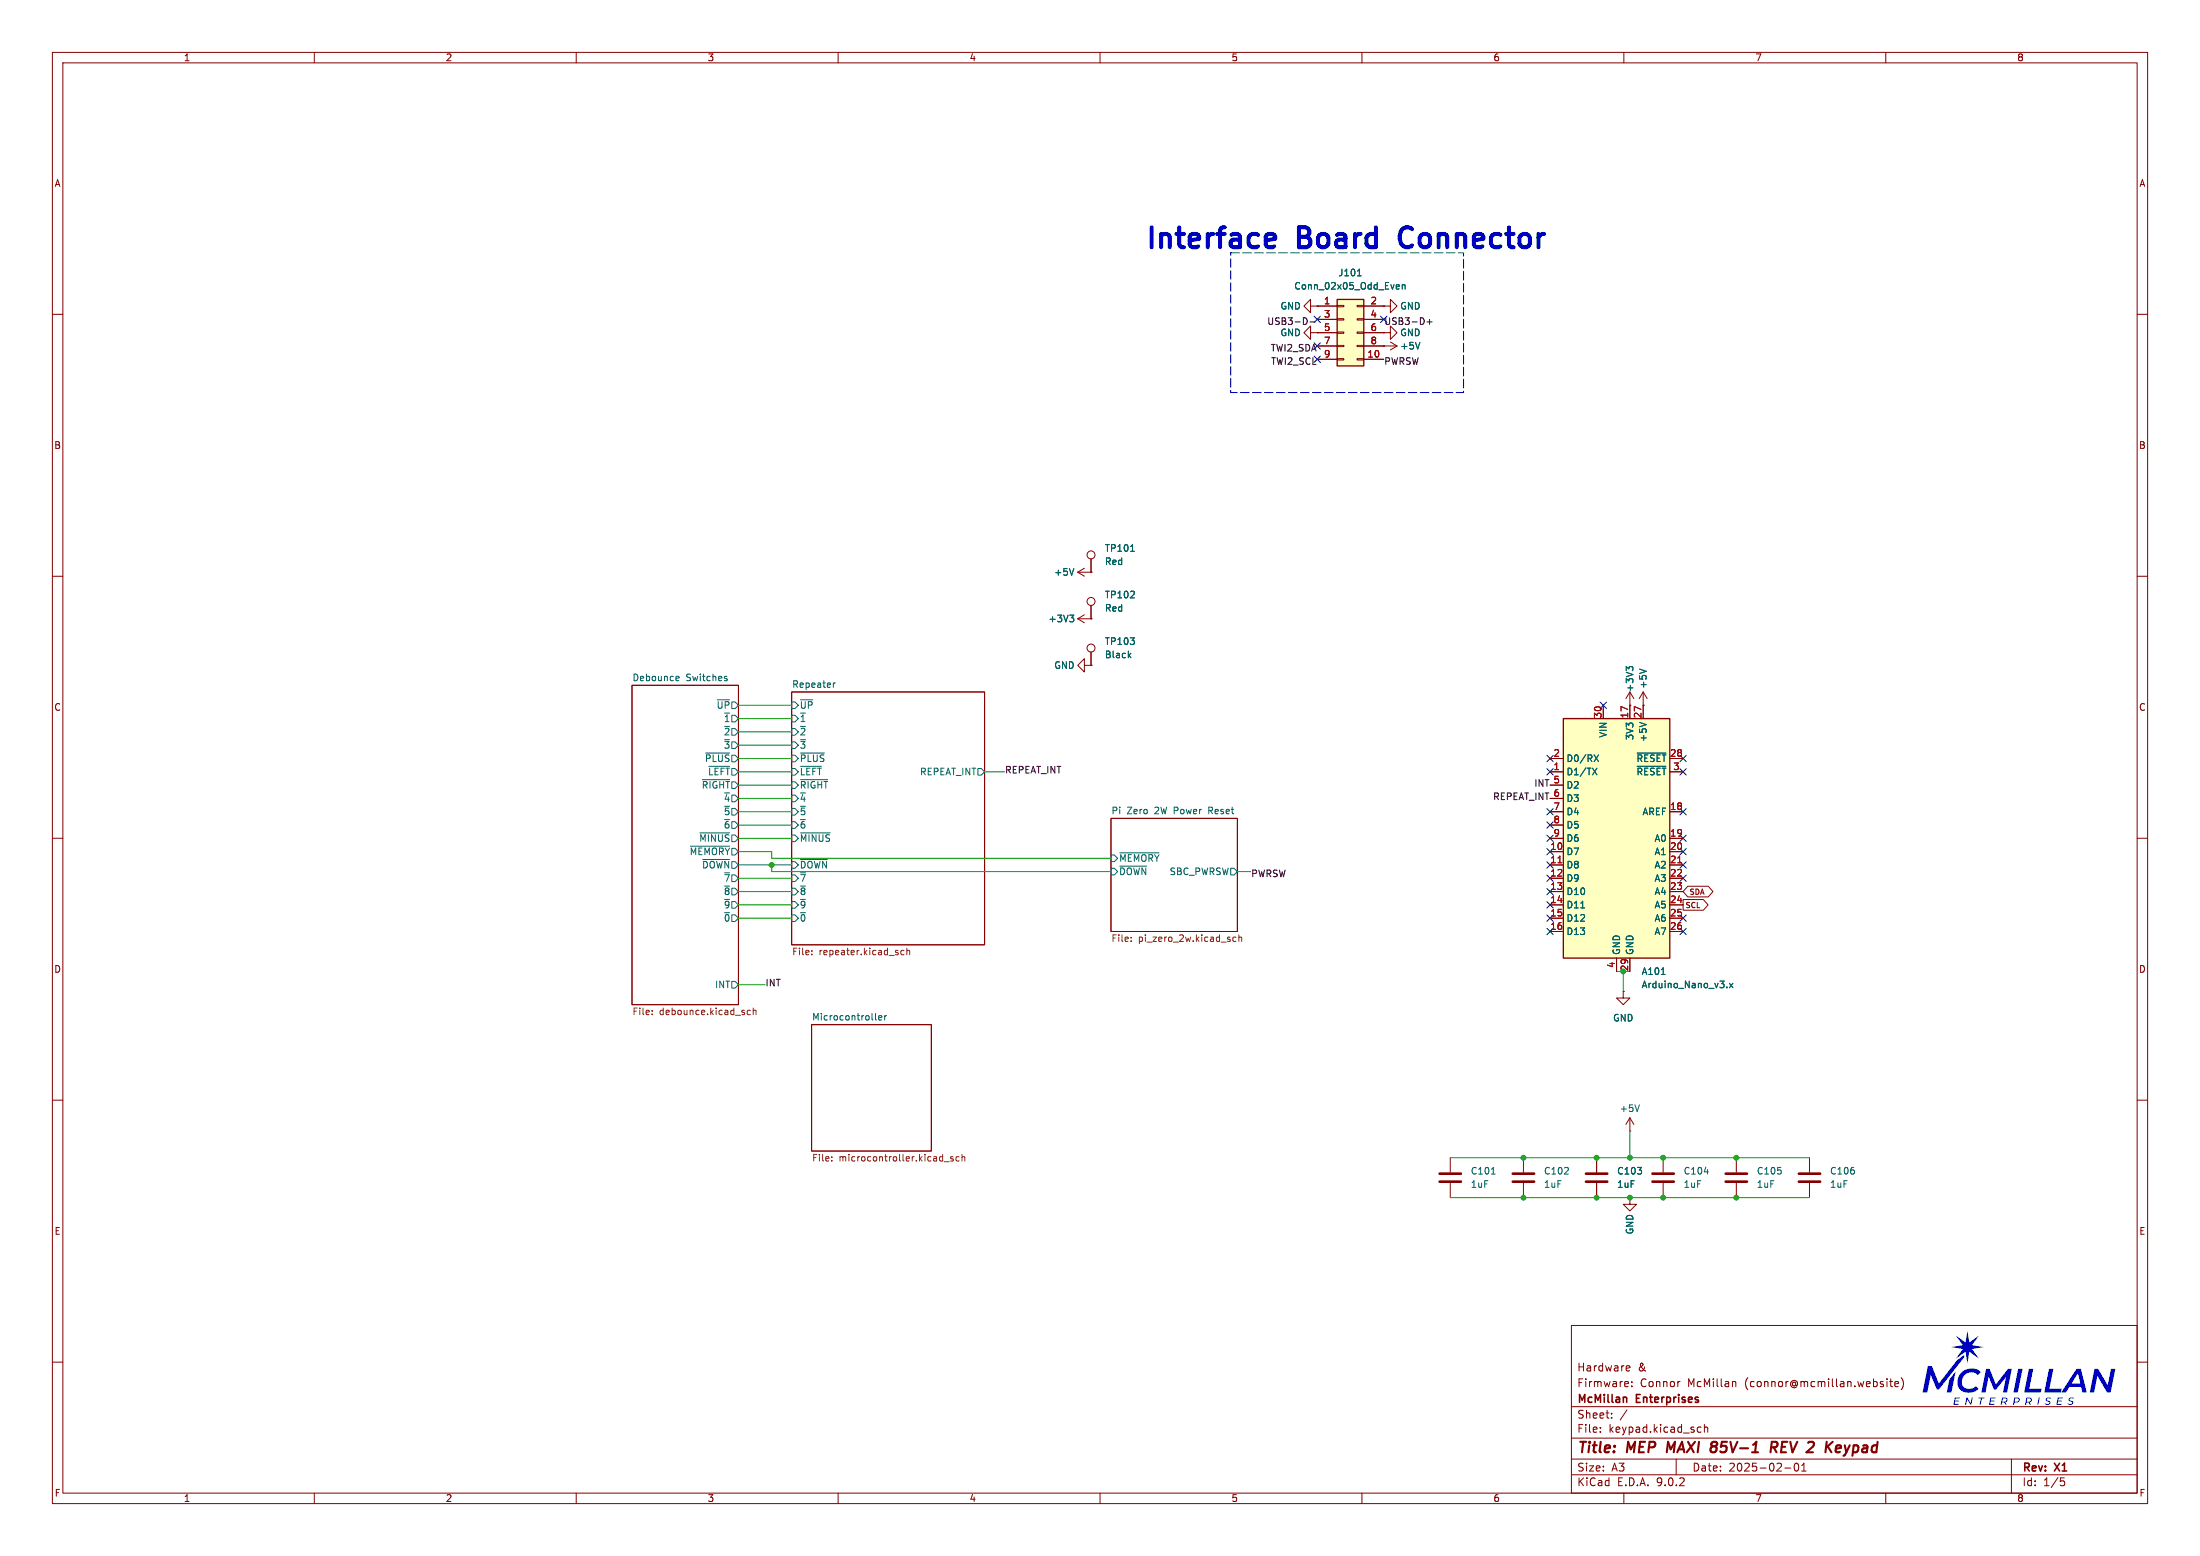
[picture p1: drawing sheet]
<svg xmlns="http://www.w3.org/2000/svg" width="420mm" height="297mm" viewBox="0 0 420 297" stroke-linecap="round" stroke-linejoin="round" font-family="sans-serif">
<g fill="none" stroke="#840000" stroke-width=".19">
<path d="M10 10h400v277h-400zM12 12h396v273h-396zM60 10v2M110 10v2M160 10v2M210 10v2M260 10v2M310 10v2M360 10v2M10 60h2M264.2 66h.1M264.2 66h2.5"/>
<path d="M265.4 65.3l1.3 .7M266.7 66l-1.3 .8M408 60h2M10 110h2M205.7 118.1l1.3 .8M205.7 118.1h2.6M205.7 109.2l1.3 .8M205.7 109.2h2.6M207 117.3l-1.3 .8M207 108.5l-1.3 .7M208.3 118.1h.1M208.3 109.2h.1"/>
<path d="M208.3 106.7v2.5M208.3 115.6v2.5M408 110h2M120.6 130.8h20.4v61h-20.4zM151.1 132.1h36.9v48.2h-36.9zM207 127v-1.3l-1.3 1.3 1.3 1.3v-1.3h1.3M208.3 127h.1M208.3 124.5v2.5M311.1 134.6h.1M311.1 132.1v2.5M311.1 132.1l-.7 1.3M311.1 132.1l.8 1.3"/>
<path d="M313.7 134.6h.1M313.7 132.1l-.8 1.3M313.7 132.1l.8 1.3M313.7 132.1v2.5M10 160h2M212.1 156.2h24.1v21.6h-24.1zM408 160h2M154.9 195.6h22.9v24.1h-22.9zM10 210h2M408 210h2M290.8 221v2.8M290.8 225.8v2.8"/>
<path d="M311.1 228.6v1.3h1.3l-1.3 1.2-1.2-1.2h1.2M311.1 228.6h.1M317.5 221v2.8M317.5 225.8v2.8M331.5 221v2.8M331.5 225.8v2.8M300 253h108v32h-108zM10 260h2M300 278.5h108M300 274.5h108M300 268.5h108M305.5 273.2v.2"/>
<path d="M305.5 272.5v.1M307.7 270.5v.2M307.7 269.8v.1M310.6 269.1l-1.3 1.9M310.7 260.7l.4 .1 .1 .2-.8 .2M310.8 263.8l.1 .2-.7 .2M311.1 261.6l-.4 .1M311.5 264.5v.2M311.5 263.8v.1M320 278.5v3M320.6 263.7h.1M324.2 273.3h.5"/>
<path d="M324.2 272.5h.5M325.4 272.5l.2-.1 .3 .1 .1 .9M325.4 271.9v1.5M330.9 263.7h.3l.2 .2v.8M342.7 279.4l.2-.1a.8 .8 0 0 1 .5 .7 .8 .8 0 0 1-.5 .8l-.2-.2-.2-.4zM343.9 279.7l.5-.4v1.5M360.2 263.2v.1M360.2 263.7v1M360.7 263.7h.6M360.9 263.2v1.3l.4 .2M361.7 264.2l.7-.2v-.2l-.5-.1-.2 .2 .1 .7h.6M362.9 263a1.72 1.72 0 0 1 0 2.3"/>
<path d="M384 278.5v6.5M408 260h2M60 285v2M110 285v2M160 285v2M210 285v2M260 285v2M300 281.5h108M310 285v2M340.7 280.2h1.2M343.9 280.8h.9M360 285v2"/>
<path d="M393.4 282.1h.7M393.5 282.7h.4l.3 .2-.2 .6-.5 .1"/>
<circle cx="208.3" cy="114.8" r=".76"/>
<circle cx="208.3" cy="105.9" r=".76"/>
<circle cx="208.3" cy="123.7" r=".76"/>
</g>
<path d="M318.4 275.2l-.2 2M327 276.1h.4M327.1 275.2h.4M327.4 276.1l.2 .1M327.5 277l-.3 .2M327.6 276l-.2 .1M338.1 276.3h.8a.55 .55 0 0 0 .4-.5 .55 .55 0 0 0-.3-.6h-.7l-.3 2M338.6 276.3l.5 .9M350.8 275.9l.6 .1v.3l-.9 .2M351.3 277.1l-.6 .1" fill="none" stroke="#840000" stroke-width=".4"/>
<path d="M310.3 266.7l.2 .2v.8" fill="none" stroke="#840000" stroke-width=".3"/>
<g fill="none" stroke="#006464" stroke-width=".19">
<path d="M271.1 65.3l-.5 1.3M204.2 117.4h.8l-.4 .5M204.7 117.9l.3 .2v.3l-.3 .3M205 108.5l-.4 1.3M215.8 105.2h.8M129.2 129.1h.4v.3l-.6 .1M129.6 129.9h-.4M136.9 133.6h2.4M138.5 129.5l.3 .1v.2l-.4 .1M138.5 129.1h.3M151.1 136.5h.7l.6 .7-.6 .6h-.7zM151.1 139.1h.7l.6 .6-.6 .6h-.7z"/>
<path d="M151.1 134h.7l.6 .6-.6 .7h-.7zM152.8 133.6h2.4M159.1 130.4v.8M159.5 130.4l-.4 .2M215.5 125.1l.4 .4M215.9 124.7l-.5 .5M310.9 127.7l-.4-.5v.8M310.9 127.5l.3-.3h.3l.2 .3M313 127.7l1.3 .4M133.6 159h5.7M134.1 148.8h5.2M134.7 143.7h4.6"/>
<path d="M135.3 146.3h4M151.1 149.2h.7l.6 .7-.6 .6h-.7zM151.1 144.1h.7l.6 .7-.6 .6h-.7zM151.1 146.7h.7l.6 .6-.6 .7h-.7zM151.1 159.4h.7l.6 .6-.6 .7h-.7zM151.1 154.3h.7l.6 .6-.6 .7h-.7zM151.1 151.8h.7l.6 .6-.6 .6h-.7zM151.1 156.8h.7l.6 .7-.6 .6h-.7zM151.1 141.6h.7l.6 .6-.6 .7h-.7zM152.8 143.7h4.6M152.8 146.3h4M152.8 148.8h5.2"/>
<path d="M152.8 159h5.7M186.7 146.7h.6l.7 .6-.7 .7h-.6zM131.8 161.5h7.5M134.2 164.1h5.1M151.1 167h.7l.6 .6-.6 .7h-.7zM151.1 169.5h.7l.6 .7-.6 .6h-.7zM151.1 164.5h.7l.6 .6-.6 .6h-.7zM151.1 174.6h.7l.6 .7-.6 .6h-.7zM151.1 172.1h.7l.6 .6-.6 .7h-.7zM152.8 164.1h5.1M212.1 163.2h.6l.7 .6-.7 .7h-.6zM212.1 165.7h.6l.7 .7-.7 .6h-.6z"/>
<path d="M213.8 162.8h7.5M213.8 165.3h5.1M234.9 165.7h.7l.6 .7-.6 .6h-.7zM139.7 187.3h.6l.7 .7-.7 .6h-.6zM167.1 194.5l.2 .2M167.7 194.3l.6-.1v-.3h-.4l-.2 .1 .1 .6h.5M168.9 193.9v.8M169.3 193.9l-.4 .2M325.4 223.7h.7"/>
</g>
<g fill="none" stroke="#725600" stroke-width=".19">
<path d="M215.9 179.6v.1M215.9 178.9v.1M236 178.9h-.4l-.2 .2 .1 .5h.5M236.5 179l.2-.1h.3v.8M236.5 178.4v1.3M124.5 193.6v.1M124.5 192.9v.1M143.2 192.9l-.3-.1-.3 .3 .2 .5h.4M143.8 193l.2-.2 .3 .1v.8M143.8 192.4v1.3M155 182.1v.1M155 181.5v.1"/>
<path d="M172.6 181.5l-.4-.1-.2 .2 .1 .6h.5M173.1 181.5l.2-.1 .3 .1 .1 .7M173.1 181v1.2M158.8 221.5v.1M158.8 220.8v.2M180.3 221.7h.9M182 220.8h-.4l-.1 .2v.1l.5 .2v.3h-.5M183.1 220.8h-.4l-.2 .2 .1 .6h.5M183.6 220.9l.2-.1h.3l.1 .8M183.6 220.3v1.3"/>
</g>
<path d="M288.8 224h4.1M288.8 225.6h4.1M315.5 224h4M315.5 225.6h4M329.4 224h4.1M329.4 225.6h4.1" fill="none" stroke="#840000" stroke-width=".51"/>
<path d="M298.4 137.2h20.4v45.7h-20.4z" fill="#ffffc2"/>
<path d="M298.4 137.2h20.4v45.7h-20.4z" fill="none" stroke="#840000" stroke-width=".25"/>
<g fill="none" stroke="#840000" stroke-width=".19">
<path d="M250.2 58.4v-1.2l-1.3 1.2 1.3 1.3v-1.3h1.3M251.5 58.4h.1M264.2 58.4h1.2v-1.2l1.3 1.2-1.3 1.3v-1.3M264.2 58.4h.1M250.2 63.5v-1.3l-1.3 1.3 1.3 1.3v-1.3h1.3M251.5 63.5h.1M264.2 63.5h1.2v-1.3l1.3 1.3-1.3 1.3v-1.3M264.2 63.5h.1M306.1 134.6v2.6M311.1 134.6v2.6M313.7 134.6v2.6M295.9 144.8h2.5"/>
<path d="M295.9 147.3h2.5M295.9 149.9h2.5M295.9 152.4h2.5M295.9 154.9h2.5M295.9 157.5h2.5M318.8 144.8h2.5M318.8 147.3h2.5M318.8 154.9h2.5M295.9 160h2.5M295.9 162.6h2.5M295.9 165.1h2.5M295.9 167.6h2.5"/>
<path d="M295.9 170.2h2.5M295.9 172.7h2.5M295.9 175.3h2.5M295.9 177.8h2.5M318.8 160h2.5M318.8 162.6h2.5M318.8 165.1h2.5M318.8 167.6h2.5M318.8 170.2h2.5M318.8 172.7h2.5M318.8 175.3h2.5M318.8 177.8h2.5"/>
<path d="M308.6 182.9v2.5M309.9 189.2v1.3h1.2l-1.2 1.3-1.3-1.3h1.3M309.9 189.2h.1M311.1 182.9v2.5M311.1 215.9h.1M311.1 213.4v2.5M311.1 213.4l-.7 1.2M311.1 213.4l.8 1.2M276.9 221v2.8M276.9 225.8v2.8M304.8 221v2.8M304.8 225.8v2.8"/>
<path d="M345.4 221v2.8M345.4 225.8v2.8"/>
</g>
<g fill="none" stroke="#006464" stroke-width=".19">
<path d="M313 137.9l1.3 .4M304 146.6l.9 1.3M304.3 144.1l.9 1.3M304.9 146.6l-.9 1.3M305.2 144.1l-.9 1.3M312.5 143.7h5.5M312.5 146.3h5.5M301.8 173.3h.7M317.2 186h.7M329.7 188.4v.1M330.2 187.7l.6 .8M330.8 187.7l-.6 .8"/>
<path d="M313 210.9l-.5 1.3M284.7 224.1h.7"/>
</g>
<path d="M297.4 164.7h.7M320.3 164.7h.7" fill="none" stroke="#a90000" stroke-width=".19"/>
<path d="M274.8 224h4.1M274.8 225.6h4.1M302.8 224h4M302.8 225.6h4M343.4 224h4.1M343.4 225.6h4.1" fill="none" stroke="#840000" stroke-width=".51"/>
<path d="M255.3 57.2h5v12.7h-5z" fill="#ffffc2"/>
<path d="M255.3 57.2h5v12.7h-5z" fill="none" stroke="#840000" stroke-width=".25"/>
<g fill="none" stroke="#840000" stroke-width=".19">
<path d="M251.5 58.4h3.8M255.3 58.3h1.2v.2h-1.2zM259.1 58.3h1.2v.2h-1.2zM260.3 58.4h3.9M251.5 61h3.8M251.5 63.5h3.8M251.5 66h3.8M251.5 68.6h3.8M255.3 60.8h1.2v.3h-1.2zM255.3 63.4h1.2v.2h-1.2zM255.3 65.9h1.2v.3h-1.2zM255.3 68.5h1.2v.2h-1.2z"/>
<path d="M259.1 60.8h1.2v.3h-1.2zM259.1 63.4h1.2v.2h-1.2zM259.1 65.9h1.2v.3h-1.2zM259.1 68.5h1.2v.2h-1.2zM260.3 61h3.9M260.3 63.5h3.9M260.3 66h3.9M260.3 68.6h3.9M321.3 171.7h3.9l.9 1-.9 1h-3.9zM322.2 169.2h3.9l.9 1-.9 1h-3.9l-.9-1z"/>
</g>
<path d="M259.1 52.6h.8M266.7 54.3l.4 .1 .1 .2-.7 .2M267.1 55.1l-.4 .1M267.7 54.5l.2-.2 .3 .1v.8M267.7 54.3v.9" fill="none" stroke="#006464" stroke-width=".19"/>
<path d="M249.4 60.8l.1 .4-.1 .6M250.1 61.4h1M272.4 61.4h1M272.9 61v.9" fill="none" stroke="#0f0f0f" stroke-width=".19"/>
<g fill="none" stroke="#009600" stroke-width=".19">
<path d="M141 139.7h10.1M141 134.6h10.1M141 137.2h10.1M141 157.5h10.1M141 152.4h10.1M141 154.9h10.1M141 144.8h10.1M141 149.9h10.1M141 147.3h10.1M141 142.2h10.1M188 147.3h3.8M141 165.1h10.1"/>
<path d="M141 162.6h6.3v1.2h64.8M141 160h10.1M141 175.3h10.1M141 167.6h10.1M141 170.2h10.1M141 172.7h10.1M147.3 165.1v1.3h64.8M236.2 166.4h2.6M141 188h5M308.6 185.4h1.3v3.8M311.1 215.9v5.1M276.9 221h68.5"/>
<path d="M276.9 228.6h68.5"/>
</g>
<g fill="none" stroke="#000084" stroke-width=".19">
<path d="M250.9 65.4l1.2 1.2M250.9 60.4l1.2 1.2M250.9 68l1.2 1.2M252.1 65.4l-1.2 1.2M252.1 60.4l-1.2 1.2M252.1 68l-1.2 1.2M263.6 60.4l1.2 1.2M264.8 60.4l-1.2 1.2M305.5 134l1.2 1.2M306.7 134l-1.2 1.2M295.3 146.7l1.2 1.2M295.3 154.3l1.2 1.2"/>
<path d="M295.3 156.9l1.2 1.2M295.3 159.4l1.2 1.2M295.3 144.2l1.2 1.2M296.5 144.2l-1.2 1.2M296.5 146.7l-1.2 1.2M296.5 154.3l-1.2 1.2M296.5 156.9l-1.2 1.2M296.5 159.4l-1.2 1.2M320.7 159.4l1.2 1.2M320.7 144.2l1.2 1.2M320.7 154.3l1.2 1.2M320.7 146.7l1.2 1.2"/>
<path d="M321.9 159.4l-1.2 1.2M321.9 144.2l-1.2 1.2M321.9 154.3l-1.2 1.2M321.9 146.7l-1.2 1.2M295.3 164.5l1.2 1.2M295.3 162l1.2 1.2M295.3 177.2l1.2 1.2M295.3 174.7l1.2 1.2M295.3 169.6l1.2 1.2M295.3 172.1l1.2 1.2M295.3 167l1.2 1.2M296.5 164.5l-1.2 1.2"/>
<path d="M296.5 162l-1.2 1.2M296.5 169.6l-1.2 1.2M296.5 172.1l-1.2 1.2M296.5 177.2l-1.2 1.2M296.5 174.7l-1.2 1.2M296.5 167l-1.2 1.2M320.7 177.2l1.2 1.2M320.7 164.5l1.2 1.2M320.7 167l1.2 1.2M320.7 174.7l1.2 1.2M320.7 162l1.2 1.2M321.9 177.2l-1.2 1.2"/>
<path d="M321.9 164.5l-1.2 1.2M321.9 167l-1.2 1.2M321.9 174.7l-1.2 1.2M321.9 162l-1.2 1.2"/>
</g>
<path d="M241.8 47l.4 .2h.7l.4-.2M241.8 44.8l.4-.1h.7l.4 .1 .1 .8-1.8 .3" fill="none" stroke="#0000c2" stroke-width=".76"/>
<path d="M234.9 48.3h44.5v26.6h-44.5z" fill="none" stroke="#0000c2" stroke-width=".19" stroke-dasharray="1.7 .6"/>
<g fill="#0000c2">
<path d="M391.2 261.3h.8l-.8 3.8h2.4l-.2 .7h-3.1z"/>
<path d="M396.4 261.3h.9l1.1 4.5h-.9l-.2-1.1h-2.3l-.6 1.1h-.9l1.1-1.7h2.5l-.4-2-1.2 2h-.9z"/>
<path d="M399.8 261.3h.7l1.9 3.1 .6-3.1h.8l-.9 4.5h-.7l-1.8-3.2-.6 3.2h-.9z"/>
<path d="M392.8 266.7h1v.2h-.8l-.1 .4h.7v.2h-.7l-.1 .5h.8v.1h-1z"/>
<path d="M395 266.9l.4-.2 .5 .1-.1 .2-.4-.1-.3 .2 .1 .2 .6 .3v.3l-.2 .2h-.5l-.4-.1 .1-.2 .5 .2 .3-.2-.1-.2-.6-.3z"/>
<path d="M373.3 261.8l-.8 4h-.9l.5-2.5z"/>
<path d="M368 260.7h.8l1.3 3.4 3.5-4.5 1.4-.9v.3l-4.8 6.2h-.5l-1.1-2.8-.7 3.4h-.9z"/>
<path d="M373.2 266.7h1l-.1 .2h-.8v.4h.7l-.1 .2h-.7l-.1 .5h.9l-.1 .1h-1z"/>
<path d="M375.4 266.7h.2l.6 1.1 .2-1.1h.2l-.3 1.4h-.1l-.7-1-.2 1h-.2z"/>
<path d="M373.4 254.9l1.8 1.4 .4-2.3 .3 2.3 1.9-1.4-1.3 1.9 2.2 .3-2.2 .4 1.3 1.8-1.9-1.3-.3 2.3-.4-2.3-1.8 1.3 1.3-1.8-2.2-.4 2.2-.3z"/>
<path d="M372.7 260.7l-2.6 3.4z"/>
<path d="M385.3 261.3h.8l-.9 4.5h-.8z"/>
<path d="M387.3 261.3h.9l-.8 3.8h2.3l-.1 .7h-3.2z"/>
<path d="M386.9 266.7l.6 .1 .3 .1v.5l-.3 .3 .2 .4h-.2l-.2-.4h-.4l-.1 .4h-.2l.1-.6h.7l.3-.2-.1-.3-.6-.1-.1 .6h-.2z"/>
<path d="M389.2 266.7h.2l-.3 1.4h-.2z"/>
<path d="M390.7 266.9l.4-.2 .5 .1-.1 .2-.5-.1-.3 .2 .1 .2 .6 .3v.3l-.2 .2h-.5l-.4-.1 .1-.2 .5 .2 .3-.2v-.2l-.6-.3z"/>
<path d="M374.4 262a2.63 2.63 0 0 1 3.8 0l-.6 .5-.5-.4a1.77 1.77 0 0 0-2.2 .5 1.77 1.77 0 0 0 .1 2.3l.9 .2a1.71 1.71 0 0 0 1.3-.5l.5 .5a2.28 2.28 0 0 1-2.4 .7 2.28 2.28 0 0 1-1.6-1.9 2.68 2.68 0 0 1 .7-1.9z"/>
<path d="M379.1 261.3h.7l1.2 3 2.3-3h.8l-.9 4.5h-.8l.6-3-2 2.5h-.3l-1.1-2.5-.6 3h-.8z"/>
<path d="M377.7 266.7h1.2l-.1 .2h-.4l-.3 1.2h-.2l.3-1.2h-.5z"/>
<path d="M380 266.7h1l-.1 .2h-.8v.4h.7l-.1 .2h-.7l-.1 .5h.9l-.1 .1h-1z"/>
<path d="M382.2 266.7l.7 .1 .3 .1v.5l-.4 .3 .3 .4h-.2l-.3-.4h-.4l-.1 .4h-.2l.2-.6h.7l.2-.2-.1-.3-.5-.1-.1 .6h-.2z"/>
<path d="M384.6 266.7l.8 .1 .2 .5-.3 .4h-.7l-.1 .4h-.2l.1-.6h.7l.3-.2-.1-.3-.6-.1-.1 .6h-.2z"/>
</g>
<g fill="none" stroke="#840000" stroke-width=".19">
<path d="M251.5 58.4h.1M251.5 58.4h3.8M260.3 58.4h3.9M264.2 58.4h.1M251.5 63.5h.1M251.5 61h3.8M251.5 63.5h3.8M251.5 66h3.8M251.5 68.6h3.8M260.3 61h3.9M260.3 63.5h3.9M260.3 66h3.9"/>
<path d="M260.3 68.6h3.9M264.2 66h.1M264.2 63.5h.1M208.3 109.2h.1M208.3 118.1h.1M208.3 106.7v2.5M208.3 115.6v2.5M208.3 127h.1M208.3 124.5v2.5M306.1 134.6v2.6M311.1 134.6h.1M311.1 134.6v2.6"/>
<path d="M313.7 134.6h.1M313.7 134.6v2.6M295.9 144.8h2.5M295.9 147.3h2.5M295.9 149.9h2.5M295.9 152.4h2.5M295.9 154.9h2.5M295.9 157.5h2.5M318.8 144.8h2.5M318.8 147.3h2.5M318.8 154.9h2.5M295.9 160h2.5"/>
<path d="M295.9 162.6h2.5M295.9 165.1h2.5M295.9 167.6h2.5M295.9 170.2h2.5M295.9 172.7h2.5M295.9 175.3h2.5M295.9 177.8h2.5M318.8 160h2.5M318.8 162.6h2.5M318.8 165.1h2.5M318.8 167.6h2.5M318.8 170.2h2.5"/>
<path d="M318.8 172.7h2.5M318.8 175.3h2.5M318.8 177.8h2.5M308.6 182.9v2.5M309.9 189.2h.1M311.1 182.9v2.5M304.8 221v2.8M304.8 225.8v2.8M311.1 228.6h.1"/>
</g>
<g fill="none" stroke="#006464" stroke-width=".19">
<path d="M259.1 52.6h.8M266.7 54.3l.4 .1 .1 .2-.7 .2M267.1 55.1l-.4 .1M267.7 54.5l.2-.2 .3 .1v.8M267.7 54.3v.9M271.1 65.3l-.5 1.3M204.2 117.4h.8l-.4 .5M204.7 117.9l.3 .2v.3l-.3 .3M205 108.5l-.4 1.3M215.8 105.2h.8M215.5 125.1l.4 .4M215.9 124.7l-.5 .5"/>
<path d="M310.9 127.7l-.4-.5v.8M310.9 127.5l.3-.3h.3l.2 .3M313 127.7l1.3 .4M313 137.9l1.3 .4M304 146.6l.9 1.3M304.3 144.1l.9 1.3M304.9 146.6l-.9 1.3M305.2 144.1l-.9 1.3M312.5 143.7h5.5M312.5 146.3h5.5M301.8 173.3h.7M317.2 186h.7"/>
<path d="M329.7 188.4v.1M330.2 187.7l.6 .8M330.8 187.7l-.6 .8"/>
</g>
<path d="M297.4 164.7h.7M320.3 164.7h.7" fill="none" stroke="#a90000" stroke-width=".19"/>
<g fill="#009600" stroke="#009600" stroke-width=".19">
<circle cx="147.3" cy="165.1" r=".46"/>
<circle cx="304.8" cy="228.6" r=".46"/>
<circle cx="290.8" cy="228.6" r=".46"/>
<circle cx="290.8" cy="221" r=".46"/>
<circle cx="311.1" cy="228.6" r=".46"/>
<circle cx="311.1" cy="221" r=".46"/>
<circle cx="304.8" cy="221" r=".46"/>
<circle cx="317.5" cy="221" r=".46"/>
<circle cx="317.5" cy="228.6" r=".46"/>
<circle cx="331.5" cy="221" r=".46"/>
<circle cx="331.5" cy="228.6" r=".46"/>
</g>
<g font-size="5.3" fill="#0000c2">
<text x="218.2" y="48.5">Interface</text>
<text x="247.8" y="48.5">Board</text>
<text x="268.8" y="48.5">Connector</text>
</g>
<g font-size="2.8" fill="#840000">
<text x="301" y="277.9">Title:</text>
<text x="310.6" y="277.9">MEP</text>
<text x="319.1" y="277.9">MAXI</text>
<text x="328.2" y="277.9">85V-1</text>
<text x="340.5" y="277.9">REV 2</text>
<text x="352.6" y="277.9">Keypad</text>
</g>
<g font-size="2.1" fill="#840000">
<text x="301" y="262">Hardware</text>
<text x="312.6" y="262">&amp;</text>
<text x="301" y="268.2">McMillan</text>
<text x="301" y="265">Firmware:</text>
<text x="312.4" y="268.2">Enterprises</text>
<text x="313.1" y="265">Connor</text>
<text x="322.2" y="265">McMillan</text>
<text x="333.2" y="265">(connor@mcmillan.website)</text>
<text x="301" y="273.7">File:</text>
<text x="301" y="271">Sheet:</text>
<text x="307.1" y="273.7">keypad.kicad_sch</text>
<text x="301" y="281.1">Size:</text>
<text x="307.6" y="281.1">A3</text>
<text x="323" y="281.1">Date:</text>
<text x="330" y="281.1">2025-02-01</text>
<text x="386" y="281.3">Rev:</text>
<text x="392.4" y="281.3">X1</text>
<text x="301" y="283.9">KiCad</text>
<text x="308.7" y="283.9">E.D.A.</text>
<text x="316.3" y="283.9">9.0.2</text>
<text x="386" y="283.9">Id:</text>
<text x="390.1" y="283.9">1/5</text>
</g>
<g font-size="1.8" fill="#840000">
<text x="35" y="11.9">1</text>
<text x="85" y="11.9">2</text>
<text x="135" y="11.9">3</text>
<text x="185" y="11.9">4</text>
<text x="235" y="11.9">5</text>
<text x="285" y="11.9">6</text>
<text x="335" y="11.9">7</text>
<text x="385" y="11.9">8</text>
<text x="10.3" y="35.9">A</text>
<text x="408.3" y="35.9">A</text>
<text x="10.3" y="85.9">B</text>
<text x="408.2" y="85.9">B</text>
<text x="10.3" y="135.9">C</text>
<text x="408.2" y="135.9">C</text>
<text x="10.3" y="185.9">D</text>
<text x="408.2" y="185.9">D</text>
<text x="10.3" y="235.9">E</text>
<text x="408.3" y="235.9">E</text>
<text x="10.3" y="285.9">F</text>
<text x="35" y="286.9">1</text>
<text x="85" y="286.9">2</text>
<text x="135" y="286.9">3</text>
<text x="185" y="286.9">4</text>
<text x="235" y="286.9">5</text>
<text x="285" y="286.9">6</text>
<text x="335" y="286.9">7</text>
<text x="385" y="286.9">8</text>
<text x="408.3" y="285.9">F</text>
</g>
<g font-size="1.8" fill="#006464">
<text x="255.4" y="52.9">J101</text>
<text x="244.3" y="59.3">GND</text>
<text x="247" y="55.5">Conn_02x05_Odd_Even</text>
<text x="267.2" y="59.3">GND</text>
<text x="244.3" y="64.4">GND</text>
<text x="267.2" y="64.4">GND</text>
<text x="267.2" y="66.9">+5V</text>
<text x="210.8" y="105.5">TP101</text>
<text x="201.1" y="110.1">+5V</text>
<text x="210.8" y="108.1">Red</text>
<text x="200.1" y="119">+3V3</text>
<text x="210.8" y="114.4">TP102</text>
<text x="210.8" y="116.9">Red</text>
<text x="210.8" y="123.3">TP103</text>
<text x="210.8" y="125.8">Black</text>
<text x="120.6" y="130.1">Debounce</text>
<text x="131" y="130.1">Switches</text>
<text x="151.1" y="131.4">Repeater</text>
<text x="201.2" y="127.9">GND</text>
<text x="314.6" y="131.6" transform="rotate(-90 314.6 131.6)">+5V</text>
<text x="136.7" y="135.5">~{UP}</text>
<text x="152.6" y="135.5">~{UP}</text>
<text x="312" y="132.2" transform="rotate(-90 312 132.2)">+3V3</text>
<text x="138.1" y="143.1">~{3}</text>
<text x="138.1" y="138">~{1}</text>
<text x="138.1" y="140.6">~{2}</text>
<text x="152.6" y="138">~{1}</text>
<text x="152.6" y="140.6">~{2}</text>
<text x="152.6" y="143.1">~{3}</text>
<text x="306.9" y="140.9" transform="rotate(-90 306.9 140.9)">VIN</text>
<text x="312" y="141.4" transform="rotate(-90 312 141.4)">3V3</text>
<text x="314.6" y="141.7" transform="rotate(-90 314.6 141.7)">+5V</text>
<text x="134.5" y="145.6">~{PLUS}</text>
<text x="135.1" y="148.2">~{LEFT}</text>
<text x="152.6" y="145.6">~{PLUS}</text>
<text x="152.6" y="148.2">~{LEFT}</text>
<text x="175.5" y="148.2">REPEAT_INT</text>
<text x="299" y="145.6">D0/RX</text>
<text x="299" y="148.2">D1/TX</text>
<text x="312.3" y="145.6">~{RESET}</text>
<text x="312.3" y="148.2">~{RESET}</text>
<text x="133.9" y="150.7">~{RIGHT}</text>
<text x="138.1" y="155.8">~{5}</text>
<text x="138.1" y="153.3">~{4}</text>
<text x="152.6" y="150.7">~{RIGHT}</text>
<text x="152.6" y="155.8">~{5}</text>
<text x="152.6" y="153.3">~{4}</text>
<text x="212.1" y="155.5">Pi</text>
<text x="215.1" y="155.5">Zero</text>
<text x="220.5" y="155.5">2W Power</text>
<text x="231.2" y="155.5">Reset</text>
<text x="299" y="150.7">D2</text>
<text x="299" y="153.3">D3</text>
<text x="299" y="155.8">D4</text>
<text x="313.5" y="155.8">AREF</text>
<text x="133.4" y="160.9">~{MINUS}</text>
<text x="138.1" y="158.3">~{6}</text>
<text x="152.6" y="160.9">~{MINUS}</text>
<text x="152.6" y="158.3">~{6}</text>
<text x="299" y="158.3">D5</text>
<text x="299" y="160.9">D6</text>
<text x="315.8" y="160.9">A0</text>
<text x="131.6" y="163.4">~{MEMORY}</text>
<text x="133.9" y="166">~{DOWN}</text>
<text x="152.6" y="166">~{DOWN}</text>
<text x="213.6" y="164.7">~{MEMORY}</text>
<text x="213.6" y="167.2">~{DOWN}</text>
<text x="223.2" y="167.2">SBC_PWRSW</text>
<text x="299" y="163.4">D7</text>
<text x="299" y="166">D8</text>
<text x="315.8" y="163.4">A1</text>
<text x="315.8" y="166">A2</text>
<text x="138.1" y="171">~{8}</text>
<text x="138.1" y="173.6">~{9}</text>
<text x="138.1" y="168.5">~{7}</text>
<text x="152.6" y="168.5">~{7}</text>
<text x="152.6" y="171">~{8}</text>
<text x="152.6" y="173.6">~{9}</text>
<text x="299" y="168.5">D9</text>
<text x="299" y="171">D10</text>
<text x="299" y="173.6">D11</text>
<text x="315.8" y="168.5">A3</text>
<text x="315.8" y="171">A4</text>
<text x="315.8" y="173.6">A5</text>
<text x="138.1" y="176.1">~{0}</text>
<text x="152.6" y="176.1">~{0}</text>
<text x="299" y="176.1">D12</text>
<text x="299" y="178.7">D13</text>
<text x="315.8" y="176.1">A6</text>
<text x="315.8" y="178.7">A7</text>
<text x="309.5" y="182.4" transform="rotate(-90 309.5 182.4)">GND</text>
<text x="312" y="182.4" transform="rotate(-90 312 182.4)">GND</text>
<text x="136.4" y="188.8">INT</text>
<text x="313.3" y="186.3">A101</text>
<text x="313.3" y="188.8">Arduino_Nano_v3.x</text>
<text x="154.9" y="194.9">Microcontroller</text>
<text x="307.8" y="195.2">GND</text>
<text x="309.1" y="212.4">+5V</text>
<text x="280.7" y="224.4">C101</text>
<text x="280.7" y="226.9">1uF</text>
<text x="294.6" y="224.4">C102</text>
<text x="294.6" y="226.9">1uF</text>
<text x="308.6" y="224.4">C103</text>
<text x="308.6" y="226.9">1uF</text>
<text x="321.3" y="224.4">C104</text>
<text x="321.3" y="226.9">1uF</text>
<text x="335.3" y="224.4">C105</text>
<text x="335.3" y="226.9">1uF</text>
<text x="349.3" y="224.4">C106</text>
<text x="349.3" y="226.9">1uF</text>
<text x="312" y="235.7" transform="rotate(-90 312 235.7)">GND</text>
</g>
<g font-size="1.8" fill="#a90000">
<text x="252.7" y="58.2">1</text>
<text x="261.5" y="58.2">2</text>
<text x="252.7" y="60.7">3</text>
<text x="252.7" y="63.2">5</text>
<text x="252.7" y="65.8">7</text>
<text x="261.5" y="60.7">4</text>
<text x="261.5" y="63.2">6</text>
<text x="261.5" y="65.8">8</text>
<text x="252.7" y="68.3">9</text>
<text x="260.9" y="68.3">10</text>
<text x="305.8" y="137.2" transform="rotate(-90 305.8 137.2)">30</text>
<text x="310.9" y="137.2" transform="rotate(-90 310.9 137.2)">17</text>
<text x="313.4" y="137.2" transform="rotate(-90 313.4 137.2)">27</text>
<text x="296.5" y="144.5">2</text>
<text x="296.5" y="147.1">1</text>
<text x="296.5" y="149.6">5</text>
<text x="318.7" y="144.5">28</text>
<text x="319.3" y="147.1">3</text>
<text x="296.5" y="152.1">6</text>
<text x="296.5" y="154.7">7</text>
<text x="318.7" y="154.7">18</text>
<text x="296.5" y="157.2">8</text>
<text x="296.5" y="159.8">9</text>
<text x="318.7" y="159.8">19</text>
<text x="295.9" y="162.3">10</text>
<text x="295.9" y="164.8">11</text>
<text x="295.9" y="167.4">12</text>
<text x="318.7" y="162.3">20</text>
<text x="318.7" y="164.8">21</text>
<text x="318.7" y="167.4">22</text>
<text x="295.9" y="169.9">13</text>
<text x="295.9" y="172.5">14</text>
<text x="318.7" y="169.9">23</text>
<text x="318.7" y="172.5">24</text>
<text x="295.9" y="175">15</text>
<text x="295.9" y="177.5">16</text>
<text x="318.7" y="175">25</text>
<text x="318.7" y="177.5">26</text>
<text x="308.4" y="184.9" transform="rotate(-90 308.4 184.9)">4</text>
</g>
<g font-size="1.8" fill="#0f0f0f">
<text x="241.8" y="62.3">USB3-D-</text>
<text x="264.2" y="62.3">USB3-D+</text>
<text x="242.5" y="67.4">TWI2_SDA</text>
<text x="242.5" y="70">TWI2_SCL</text>
<text x="264.2" y="70">PWRSW</text>
<text x="191.8" y="147.8">REPEAT_INT</text>
<text x="284.9" y="152.9">REPEAT_INT</text>
<text x="292.8" y="150.4">INT</text>
<text x="238.8" y="167.7">PWRSW</text>
<text x="146" y="188.5">INT</text>
</g>
<g font-size="1.8" fill="#725600">
<text x="151.1" y="182.7">File:</text>
<text x="156.4" y="182.7">repeater.kicad_sch</text>
<text x="212.1" y="180.1">File:</text>
<text x="217.3" y="180.1">pi_zero_2w.kicad_sch</text>
<text x="120.6" y="194.1">File:</text>
<text x="125.9" y="194.1">debounce.kicad_sch</text>
<text x="154.9" y="222">File:</text>
<text x="160.2" y="222">microcontroller.kicad_sch</text>
</g>
<text font-size="1.8" fill="#009600" x="310.9" y="185.5" transform="rotate(-90 310.9 185.5)">29</text>
<g font-size="1.4" fill="#840000">
<text x="321.7" y="173.5">SCL</text>
<text x="322.5" y="171">SDA</text>
</g>
</svg>
